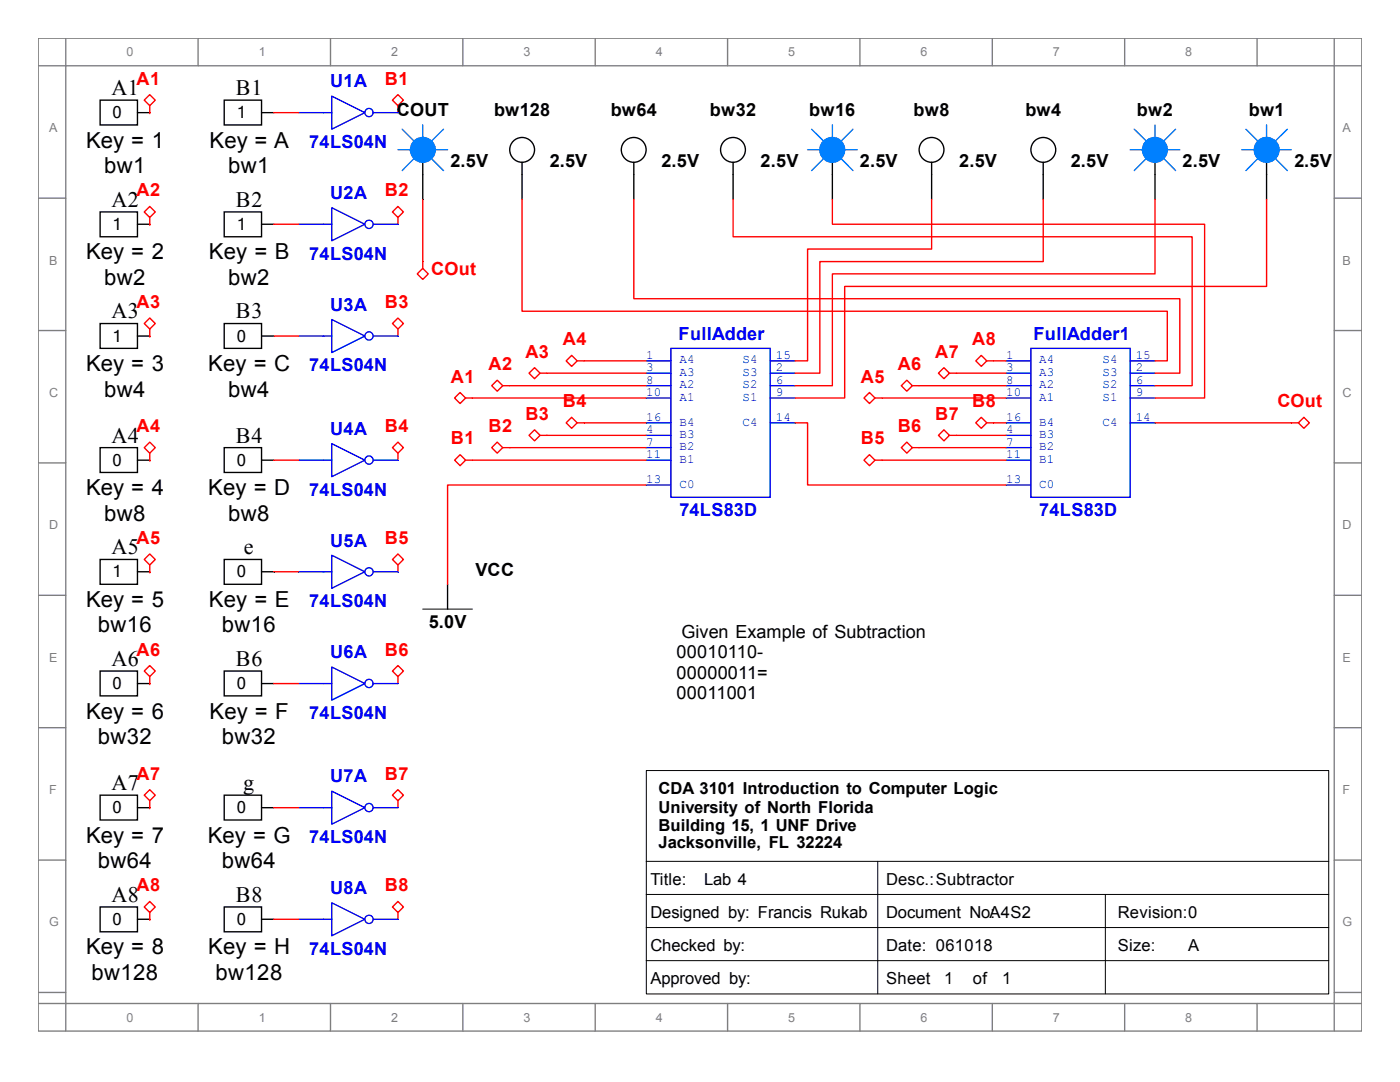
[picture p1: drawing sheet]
<svg xmlns="http://www.w3.org/2000/svg" width="279mm" height="216mm" viewBox="0 0 279 216" stroke-linecap="round" stroke-linejoin="round" font-family="sans-serif">
<g fill="none" stroke="#808080" stroke-width=".28">
<path d="M7.6 7.6h264.2v198.1h-264.2zM7.6 13.1h264.2M13.1 7.6v198.1M39.5 7.6v5.5M66 7.6v5.5M92.4 7.6v5.5M118.8 7.6v5.5M145.2 7.6v5.5M171.6 7.6v5.5M198 7.6v5.5M224.5 7.6v5.5M250.9 7.6v5.5"/>
<path d="M266.3 7.6v198.1M7.6 39.5h5.5M266.3 39.5h5.5M7.6 66h5.5M266.3 66h5.5M7.6 92.4h5.5M266.3 92.4h5.5M7.6 118.8h5.5M266.3 118.8h5.5M7.6 145.2h5.5M266.3 145.2h5.5M7.6 171.6h5.5"/>
<path d="M266.3 171.6h5.5M7.6 198h5.5M266.3 198h5.5M7.6 200.2h264.2M39.5 200.2v5.5M66 200.2v5.5M92.4 200.2v5.5M118.8 200.2v5.5M145.2 200.2v5.5M171.6 200.2v5.5M198 200.2v5.5M224.5 200.2v5.5"/>
<path d="M250.9 200.2v5.5"/>
</g>
<path d="M129 153.8h136.2v44.5h-136.2zM128.9 171.9h136.3M128.9 178.5h136.3M175.2 171.9v26.4M220.6 178.5v19.8M128.9 185.1h136.3M128.9 191.7h136.3" fill="none" stroke="#000" stroke-width=".2"/>
<path d="M133.9 69.5h19.8v29.7h-19.8z" fill="none" stroke="#00f" stroke-width=".28"/>
<path d="M128.9 77h5" fill="none" stroke="#00f" stroke-width=".28"/>
<path d="M128.9 89.3h5" fill="none" stroke="#00f" stroke-width=".28"/>
<path d="M128.9 79.4h5" fill="none" stroke="#00f" stroke-width=".28"/>
<path d="M128.9 96.8h5" fill="none" stroke="#00f" stroke-width=".28"/>
<path d="M128.9 91.8h5" fill="none" stroke="#00f" stroke-width=".28"/>
<path d="M153.7 72h5" fill="none" stroke="#00f" stroke-width=".28"/>
<path d="M153.7 74.5h5" fill="none" stroke="#00f" stroke-width=".28"/>
<path d="M153.7 84.4h5" fill="none" stroke="#00f" stroke-width=".28"/>
<path d="M128.9 72h5" fill="none" stroke="#00f" stroke-width=".28"/>
<path d="M128.9 84.4h5" fill="none" stroke="#00f" stroke-width=".28"/>
<path d="M128.9 74.5h5" fill="none" stroke="#00f" stroke-width=".28"/>
<path d="M128.9 86.9h5" fill="none" stroke="#00f" stroke-width=".28"/>
<path d="M153.7 77h5" fill="none" stroke="#00f" stroke-width=".28"/>
<path d="M153.7 79.4h5" fill="none" stroke="#00f" stroke-width=".28"/>
<g fill="none" stroke="#000" stroke-width=".28">
<path d="M20 20h7.4v4.9h-7.4zM44.7 20h7.5v4.9h-7.5zM27.4 22.5h2.5M52.2 22.5h2.5M20 42.3h7.4v4.9h-7.4zM27.4 44.7h2.5M44.7 42.3h7.5v4.9h-7.5zM52.2 44.7h2.5M20 64.6h7.4v4.9h-7.4zM27.4 67.1h2.5M44.7 64.6h7.5v4.9h-7.5zM52.2 67.1h2.5"/>
<path d="M20 89.3h7.4v5h-7.4zM27.4 91.8h2.5M44.7 89.3h7.5v5h-7.5zM52.2 91.8h2.5M20 111.6h7.4v5h-7.4zM27.4 114.1h2.5M44.7 111.6h7.5v5h-7.5zM52.2 114.1h2.5M20 133.9h7.4v5h-7.4zM27.4 136.4h2.5M44.7 133.9h7.5v5h-7.5zM52.2 136.4h2.5"/>
<path d="M20 158.7h7.4v4.9h-7.4zM44.7 158.7h7.5v4.9h-7.5zM27.4 161.2h2.5M52.2 161.2h2.5M20 181h7.4v4.9h-7.4zM27.4 183.4h2.5M44.7 181h7.5v4.9h-7.5zM52.2 183.4h2.5"/>
</g>
<path d="M28.8 20l1.1-1.1 1.1 1.1-1.1 1.1z" fill="none" stroke="#f00" stroke-width=".28"/>
<path d="M29.9 22.5h.1M29.9 21.1v1.4M28.8 42.3l1.1-1.1 1.1 1.1-1.1 1.1z" fill="none" stroke="#f00" stroke-width=".28"/>
<path d="M29.9 44.7h.1M29.9 43.4v1.3M28.8 64.6l1.1-1.1 1.1 1.1-1.1 1.1z" fill="none" stroke="#f00" stroke-width=".28"/>
<path d="M29.9 67.1h.1M29.9 65.7v1.4M28.8 89.3l1.1-1.1 1.1 1.1-1.1 1.1z" fill="none" stroke="#f00" stroke-width=".28"/>
<path d="M29.9 91.8h.1M29.9 90.4v1.4M28.8 111.6l1.1-1.1 1.1 1.1-1.1 1.1z" fill="none" stroke="#f00" stroke-width=".28"/>
<path d="M29.9 114.1h.1M29.9 112.7v1.4M28.8 133.9l1.1-1.1 1.1 1.1-1.1 1.1z" fill="none" stroke="#f00" stroke-width=".28"/>
<path d="M29.9 136.4h.1M29.9 135v1.4M28.8 158.7l1.1-1.1 1.1 1.1-1.1 1.1z" fill="none" stroke="#f00" stroke-width=".28"/>
<path d="M29.9 159.8v1.4M29.9 161.2h.1M28.8 181l1.1-1.1 1.1 1.1-1.1 1.1z" fill="none" stroke="#f00" stroke-width=".28"/>
<path d="M78.3 20l1.1-1.1 1.1 1.1-1.1 1.1zM29.9 183.4h.1M29.9 182.1v1.3" fill="none" stroke="#f00" stroke-width=".28"/>
<path d="M79.4 21.1v1.4M78.3 42.3l1.1-1.1 1.1 1.1-1.1 1.1z" fill="none" stroke="#f00" stroke-width=".28"/>
<path d="M79.4 43.4v1.3M78.3 64.6l1.1-1.1 1.1 1.1-1.1 1.1z" fill="none" stroke="#f00" stroke-width=".28"/>
<path d="M79.4 65.7v1.4M78.3 89.3l1.1-1.1 1.1 1.1-1.1 1.1z" fill="none" stroke="#f00" stroke-width=".28"/>
<path d="M79.4 90.4v1.4M78.3 111.6l1.1-1.1 1.1 1.1-1.1 1.1z" fill="none" stroke="#f00" stroke-width=".28"/>
<path d="M79.4 112.7v1.4M78.3 133.9l1.1-1.1 1.1 1.1-1.1 1.1z" fill="none" stroke="#f00" stroke-width=".28"/>
<path d="M79.4 135v1.4M78.3 158.7l1.1-1.1 1.1 1.1-1.1 1.1z" fill="none" stroke="#f00" stroke-width=".28"/>
<path d="M79.4 159.8v1.4M78.3 181l1.1-1.1 1.1 1.1-1.1 1.1z" fill="none" stroke="#f00" stroke-width=".28"/>
<path d="M79.4 182.1v1.3" fill="none" stroke="#f00" stroke-width=".28"/>
<path d="M205.7 69.5h19.9v29.7h-19.9z" fill="none" stroke="#00f" stroke-width=".28"/>
<path d="M200.8 77h4.9" fill="none" stroke="#00f" stroke-width=".28"/>
<path d="M200.8 89.3h4.9" fill="none" stroke="#00f" stroke-width=".28"/>
<path d="M200.8 79.4h4.9" fill="none" stroke="#00f" stroke-width=".28"/>
<path d="M200.8 96.8h4.9" fill="none" stroke="#00f" stroke-width=".28"/>
<path d="M200.8 91.8h4.9" fill="none" stroke="#00f" stroke-width=".28"/>
<path d="M225.6 72h4.9" fill="none" stroke="#00f" stroke-width=".28"/>
<path d="M225.6 74.5h4.9" fill="none" stroke="#00f" stroke-width=".28"/>
<path d="M225.6 84.4h4.9" fill="none" stroke="#00f" stroke-width=".28"/>
<path d="M200.8 72h4.9" fill="none" stroke="#00f" stroke-width=".28"/>
<path d="M200.8 84.4h4.9" fill="none" stroke="#00f" stroke-width=".28"/>
<path d="M200.8 74.5h4.9" fill="none" stroke="#00f" stroke-width=".28"/>
<path d="M200.8 86.9h4.9" fill="none" stroke="#00f" stroke-width=".28"/>
<path d="M225.6 77h4.9" fill="none" stroke="#00f" stroke-width=".28"/>
<path d="M225.6 79.4h4.9" fill="none" stroke="#00f" stroke-width=".28"/>
<path d="M91.8 78.3l1.1 1.1-1.1 1.1-1.1-1.1z" fill="none" stroke="#f00" stroke-width=".28"/>
<path d="M92.9 79.4h36M98.1 77l1.1-1.1 1.1 1.1-1.1 1.1z" fill="none" stroke="#f00" stroke-width=".28"/>
<path d="M100.3 77h1.4M106.7 73.4l1.1 1.1-1.1 1.1-1.1-1.1z" fill="none" stroke="#f00" stroke-width=".28"/>
<path d="M101.7 77h27.2M107.8 74.5h21.1M114.1 70.9l1.1 1.1-1.1 1.1-1.1-1.1z" fill="none" stroke="#f00" stroke-width=".28"/>
<path d="M115.2 72h13.7M91.8 90.7l1.1 1.1-1.1 1.1-1.1-1.1z" fill="none" stroke="#f00" stroke-width=".28"/>
<path d="M92.9 91.8h1.4M99.2 88.2l1.1 1.1-1.1 1.1-1.1-1.1z" fill="none" stroke="#f00" stroke-width=".28"/>
<path d="M100.3 89.3h1.4M106.7 85.8l1.1 1.1-1.1 1.1-1.1-1.1z" fill="none" stroke="#f00" stroke-width=".28"/>
<path d="M107.8 86.9h1.3M114.1 83.3l1.1 1.1-1.1 1.1-1.1-1.1z" fill="none" stroke="#f00" stroke-width=".28"/>
<path d="M94.3 91.8h34.6M101.7 89.3h27.2M109.1 86.9h19.8M115.2 84.4h13.7" fill="none" stroke="#f00" stroke-width=".28"/>
<path d="M84.4 121.5h9.9" fill="none" stroke="#000" stroke-width=".2"/>
<path d="M230.5 32.4v2.4M89.3 116.6v4.9" fill="none" stroke="#000" stroke-width=".28"/>
<path d="M225.6 29.9h2.4M226.4 25.8l2.5 2.4M228.9 31.5l-2.5 2.5M230.5 24.9v2.5M232.2 31.5l2.4 2.5M233 29.9h2.5M234.6 25.8l-2.4 2.4" fill="none" stroke="#0080ff" stroke-width=".28"/>
<circle cx="230.5" cy="29.9" r="2.47" fill="#0080ff"/>
<g fill="none" stroke="#0080ff" stroke-width=".28">
<path d="M247.8 29.9h2.5M248.7 25.8l2.4 2.4M251.1 31.5l-2.4 2.5M252.8 24.9v2.5M254.4 31.5l2.5 2.5M255.3 29.9h2.4M256.9 25.8l-2.5 2.4"/>
<circle cx="230.5" cy="29.9" r="2.47"/>
</g>
<path d="M230.5 34.8v5M252.8 32.4v2.4" fill="none" stroke="#000" stroke-width=".28"/>
<circle cx="252.8" cy="29.9" r="2.48" fill="#0080ff"/>
<g fill="none" stroke="#0080ff" stroke-width=".28">
<path d="M161.2 29.9h2.4M162 25.8l2.5 2.4M164.5 31.5l-2.5 2.5M166.1 24.9v2.5M167.8 31.5l2.4 2.5M168.6 29.9h2.5M170.2 25.8l-2.4 2.4"/>
<circle cx="252.8" cy="29.9" r="2.48"/>
</g>
<g fill="none" stroke="#000" stroke-width=".28">
<path d="M166.1 32.4v2.4M185.9 32.4v7.4M208.2 32.4v7.4M252.8 34.8v5"/>
<circle cx="185.9" cy="29.9" r="2.47"/>
<circle cx="208.2" cy="29.9" r="2.48"/>
</g>
<circle cx="166.1" cy="29.9" r="2.47" fill="#0080ff"/>
<g fill="none" stroke="#0080ff" stroke-width=".28">
<path d="M79.4 29.9h2.5M80.3 25.8l2.4 2.4M82.7 31.5l-2.4 2.5M84.4 24.9v2.5M86 31.5l2.5 2.5M86.9 29.9h2.4M88.5 25.8l-2.5 2.4"/>
<circle cx="166.1" cy="29.9" r="2.47"/>
</g>
<g fill="none" stroke="#000" stroke-width=".28">
<path d="M84.4 32.4v2.4M104.2 32.4v7.4M126.5 32.4v7.4M146.3 32.4v7.4M166.1 34.8v5"/>
<circle cx="104.2" cy="29.9" r="2.48"/>
<circle cx="126.5" cy="29.9" r="2.47"/>
<circle cx="146.3" cy="29.9" r="2.47"/>
</g>
<circle cx="84.4" cy="29.9" r="2.48" fill="#0080ff"/>
<circle cx="84.4" cy="29.9" r="2.48" fill="none" stroke="#0080ff" stroke-width=".28"/>
<path d="M84.4 34.8v5" fill="none" stroke="#000" stroke-width=".28"/>
<path d="M260.2 83.3l1.1 1.1-1.1 1.1-1.1-1.1z" fill="none" stroke="#f00" stroke-width=".28"/>
<path d="M83.3 54.7l1.1-1.1 1.1 1.1-1.1 1.1zM230.5 84.4h28.6" fill="none" stroke="#f00" stroke-width=".28"/>
<path d="M84.4 39.8v13.8M185.9 39.8v9.9h-24.7v22.3h-2.5M208.2 39.8v12.4h-44.6v22.3h-4.9M230.5 39.8v14.9h-64.4v22.3h-7.4M252.8 39.8v17.3h-84.2v22.3h-9.9M173.5 78.3l1.1 1.1-1.1 1.1-1.1-1.1zM158.7 84.4h2.5v12.4h39.6" fill="none" stroke="#f00" stroke-width=".28"/>
<path d="M104.2 39.8v22.3h128.8v9.9h-2.5M126.5 39.8v19.8h109v14.9h-5M146.3 39.8v7.4h91.6v29.8h-7.4M166.1 39.8v4.9h74.3v34.7h-9.9M174.6 79.4h26.2M179.9 77l1.1-1.1 1.1 1.1-1.1 1.1z" fill="none" stroke="#f00" stroke-width=".28"/>
<path d="M182.1 77h18.7M187.3 74.5l1.1-1.1 1.1 1.1-1.1 1.1z" fill="none" stroke="#f00" stroke-width=".28"/>
<path d="M189.5 74.5h11.3M194.7 72l1.1-1.1 1.1 1.1-1.1 1.1z" fill="none" stroke="#f00" stroke-width=".28"/>
<path d="M196.9 72h3.9M173.5 90.7l1.1 1.1-1.1 1.1-1.1-1.1z" fill="none" stroke="#f00" stroke-width=".28"/>
<path d="M174.6 91.8h1.4M179.9 89.3l1.1-1.1 1.1 1.1-1.1 1.1z" fill="none" stroke="#f00" stroke-width=".28"/>
<path d="M182.1 89.3h1.3M187.3 86.9l1.1-1.1 1.1 1.1-1.1 1.1z" fill="none" stroke="#f00" stroke-width=".28"/>
<path d="M189.5 86.9h1.4M194.7 84.4l1.1-1.1 1.1 1.1-1.1 1.1z" fill="none" stroke="#f00" stroke-width=".28"/>
<path d="M128.9 96.8h-39.6v19.8M176 91.8h24.8M183.4 89.3h17.4M190.9 86.9h9.9M196.9 84.4h3.9" fill="none" stroke="#f00" stroke-width=".28"/>
<g fill="none" stroke="#00f" stroke-width=".28">
<path d="M66.2 19.2l6.6 3.3-6.6 3.3zM64.6 22.5h1.6"/>
<circle cx="73.6" cy="22.5" r=".82"/>
</g>
<path d="M74.5 22.5h4.9" fill="none" stroke="#00f" stroke-width=".28"/>
<g fill="none" stroke="#00f" stroke-width=".28">
<path d="M59.6 22.5h5M64.6 44.7h1.6M66.2 41.4l6.6 3.3-6.6 3.3z"/>
<circle cx="73.6" cy="44.8" r=".82"/>
</g>
<path d="M54.7 22.5h4.9" fill="none" stroke="#f00" stroke-width=".28"/>
<path d="M74.5 44.7h4.9" fill="none" stroke="#00f" stroke-width=".28"/>
<g fill="none" stroke="#00f" stroke-width=".28">
<path d="M59.6 44.7h5M64.6 67.1h1.6M66.2 63.8l6.6 3.3-6.6 3.3z"/>
<circle cx="73.6" cy="67" r=".82"/>
</g>
<path d="M54.7 44.7h4.9" fill="none" stroke="#f00" stroke-width=".28"/>
<path d="M74.5 67.1h4.9" fill="none" stroke="#00f" stroke-width=".28"/>
<g fill="none" stroke="#00f" stroke-width=".28">
<path d="M59.6 67.1h5M64.6 91.8h1.6M66.2 88.5l6.6 3.3-6.6 3.3z"/>
<circle cx="73.6" cy="91.8" r=".82"/>
</g>
<path d="M54.7 67.1h4.9" fill="none" stroke="#f00" stroke-width=".28"/>
<path d="M74.5 91.8h4.9" fill="none" stroke="#00f" stroke-width=".28"/>
<g fill="none" stroke="#00f" stroke-width=".28">
<path d="M59.6 91.8h5M64.6 114.1h1.6M66.2 110.8l6.6 3.3-6.6 3.3z"/>
<circle cx="73.6" cy="114.1" r=".82"/>
</g>
<path d="M54.7 91.8h4.9" fill="none" stroke="#f00" stroke-width=".28"/>
<path d="M74.5 114.1h4.9" fill="none" stroke="#00f" stroke-width=".28"/>
<g fill="none" stroke="#00f" stroke-width=".28">
<path d="M59.6 114.1h5M64.6 136.4h1.6M66.2 133.1l6.6 3.3-6.6 3.3z"/>
<circle cx="73.6" cy="136.4" r=".82"/>
</g>
<path d="M54.7 114.1h4.9" fill="none" stroke="#f00" stroke-width=".28"/>
<path d="M74.5 136.4h4.9" fill="none" stroke="#00f" stroke-width=".28"/>
<g fill="none" stroke="#00f" stroke-width=".28">
<path d="M59.6 136.4h5M66.2 157.9l6.6 3.3-6.6 3.3zM64.6 161.2h1.6"/>
<circle cx="73.6" cy="161.1" r=".82"/>
</g>
<path d="M54.7 136.4h4.9" fill="none" stroke="#f00" stroke-width=".28"/>
<path d="M74.5 161.2h4.9" fill="none" stroke="#00f" stroke-width=".28"/>
<g fill="none" stroke="#00f" stroke-width=".28">
<path d="M59.6 161.2h5M64.6 183.4h1.6M66.2 180.1l6.6 3.3-6.6 3.3z"/>
<circle cx="73.6" cy="183.4" r=".82"/>
</g>
<path d="M54.7 161.2h4.9" fill="none" stroke="#f00" stroke-width=".28"/>
<path d="M74.5 183.4h4.9" fill="none" stroke="#00f" stroke-width=".28"/>
<path d="M59.6 183.4h5" fill="none" stroke="#00f" stroke-width=".28"/>
<path d="M54.7 183.4h4.9" fill="none" stroke="#f00" stroke-width=".28"/>
<g font-size="4.4">
<text x="22.2" y="19">A1</text>
<text x="47.1" y="19">B1</text>
<text x="17.2" y="29.5">Key = 1</text>
<text x="41.8" y="29.5">Key = A</text>
<text x="20.8" y="34.5">bw1</text>
<text x="45.6" y="34.5">bw1</text>
<text x="22.2" y="41.3">A2</text>
<text x="47.1" y="41.3">B2</text>
<text x="17.2" y="51.8">Key = 2</text>
<text x="41.7" y="51.8">Key = B</text>
<text x="20.8" y="56.9">bw2</text>
<text x="45.6" y="56.9">bw2</text>
<text x="22.2" y="63.5">A3</text>
<text x="47.1" y="63.5">B3</text>
<text x="17.2" y="74">Key = 3</text>
<text x="41.6" y="74">Key = C</text>
<text x="20.8" y="79.1">bw4</text>
<text x="45.6" y="79.1">bw4</text>
<text x="22.2" y="88.3">A4</text>
<text x="47.1" y="88.3">B4</text>
<text x="17.2" y="98.8">Key = 4</text>
<text x="41.6" y="98.8">Key = D</text>
<text x="20.8" y="103.9">bw8</text>
<text x="45.6" y="103.9">bw8</text>
<text x="22.2" y="110.6">A5</text>
<text x="48.7" y="110.6">e</text>
<text x="17.2" y="121.1">Key = 5</text>
<text x="41.7" y="121.1">Key = E</text>
<text x="19.5" y="126.2">bw16</text>
<text x="44.3" y="126.2">bw16</text>
<text x="22.2" y="132.9">A6</text>
<text x="47.1" y="132.9">B6</text>
<text x="17.2" y="143.4">Key = 6</text>
<text x="41.8" y="143.4">Key = F</text>
<text x="19.5" y="148.5">bw32</text>
<text x="44.3" y="148.5">bw32</text>
<text x="22.2" y="157.6">A7</text>
<text x="48.6" y="157.6">g</text>
<text x="17.2" y="168.1">Key = 7</text>
<text x="19.5" y="173.2">bw64</text>
<text x="41.5" y="168.1">Key = G</text>
<text x="44.3" y="173.2">bw64</text>
<text x="22.2" y="180">A8</text>
<text x="47.1" y="180">B8</text>
<text x="17.2" y="190.5">Key = 8</text>
<text x="41.6" y="190.5">Key = H</text>
<text x="18.2" y="195.5">bw128</text>
<text x="43" y="195.5">bw128</text>
</g>
<g font-size="3.6" fill="#f00">
<text x="27.3" y="16.9">A1</text>
<text x="76.8" y="16.9">B1</text>
<text x="27.3" y="39.2">A2</text>
<text x="76.8" y="39.2">B2</text>
<text x="86.1" y="54.9">COut</text>
<text x="27.3" y="61.5">A3</text>
<text x="76.8" y="61.5">B3</text>
<text x="104.9" y="71.4">A3</text>
<text x="112.4" y="68.9">A4</text>
<text x="186.6" y="71.4">A7</text>
<text x="194" y="68.9">A8</text>
<text x="90" y="76.3">A1</text>
<text x="97.5" y="73.8">A2</text>
<text x="171.8" y="76.3">A5</text>
<text x="179.2" y="73.8">A6</text>
<text x="104.9" y="83.7">B3</text>
<text x="112.4" y="81.3">B4</text>
<text x="186.6" y="83.7">B7</text>
<text x="194" y="81.3">B8</text>
<text x="254.9" y="81.3">COut</text>
<text x="27.3" y="86.2">A4</text>
<text x="76.8" y="86.2">B4</text>
<text x="90" y="88.7">B1</text>
<text x="97.5" y="86.2">B2</text>
<text x="171.8" y="88.7">B5</text>
<text x="179.2" y="86.2">B6</text>
<text x="27.3" y="108.5">A5</text>
<text x="76.8" y="108.5">B5</text>
<text x="27.3" y="130.8">A6</text>
<text x="76.8" y="130.8">B6</text>
<text x="27.3" y="155.6">A7</text>
<text x="76.8" y="155.6">B7</text>
<text x="27.3" y="177.8">A8</text>
<text x="76.8" y="177.8">B8</text>
</g>
<g font-size="3.6" fill="#00f">
<text x="65.9" y="17.4">U1A</text>
<text x="61.7" y="29.5">74LS04N</text>
<text x="65.9" y="39.7">U2A</text>
<text x="61.7" y="51.8">74LS04N</text>
<text x="65.9" y="62">U3A</text>
<text x="135.4" y="67.8">FullAdder</text>
<text x="206.2" y="67.8">FullAdder1</text>
<text x="61.7" y="74.1">74LS04N</text>
<text x="65.9" y="86.8">U4A</text>
<text x="61.7" y="98.9">74LS04N</text>
<text x="135.6" y="103">74LS83D</text>
<text x="207.4" y="103">74LS83D</text>
<text x="65.9" y="109.1">U5A</text>
<text x="61.7" y="121.2">74LS04N</text>
<text x="65.9" y="131.4">U6A</text>
<text x="61.7" y="143.5">74LS04N</text>
<text x="65.9" y="156.1">U7A</text>
<text x="61.7" y="168.2">74LS04N</text>
<text x="65.9" y="178.4">U8A</text>
<text x="61.7" y="190.5">74LS04N</text>
</g>
<g font-size="3.6">
<text x="79.2" y="23.2">COUT</text>
<text x="98.6" y="23.2">bw128</text>
<text x="121.9" y="23.2">bw64</text>
<text x="141.7" y="23.2">bw32</text>
<text x="161.5" y="23.2">bw16</text>
<text x="182.3" y="23.2">bw8</text>
<text x="204.7" y="23.2">bw4</text>
<text x="226.9" y="23.2">bw2</text>
<text x="249.3" y="23.2">bw1</text>
<text x="89.9" y="33.4">2.5V</text>
<text x="109.7" y="33.4">2.5V</text>
<text x="132" y="33.4">2.5V</text>
<text x="151.8" y="33.4">2.5V</text>
<text x="171.6" y="33.4">2.5V</text>
<text x="191.4" y="33.4">2.5V</text>
<text x="213.7" y="33.4">2.5V</text>
<text x="236" y="33.4">2.5V</text>
<text x="258.3" y="33.4">2.5V</text>
<text x="94.9" y="114.9">VCC</text>
<text x="85.6" y="125.3">5.0V</text>
<text x="135" y="131.4">00010110-</text>
<text x="136" y="127.2">Given Example of Subtraction</text>
<text x="135" y="135.5">00000011=</text>
<text x="135" y="139.6">00011001</text>
</g>
<g font-size="3.3">
<text x="22.5" y="23.6">0</text>
<text x="47.2" y="23.6">1</text>
<text x="22.5" y="45.9">1</text>
<text x="47.2" y="45.9">1</text>
<text x="22.5" y="68.2">1</text>
<text x="47.2" y="68.2">0</text>
<text x="22.5" y="92.9">0</text>
<text x="47.2" y="92.9">0</text>
<text x="22.5" y="115.2">1</text>
<text x="47.2" y="115.2">0</text>
<text x="22.5" y="137.5">0</text>
<text x="47.2" y="137.5">0</text>
<text x="131.4" y="158.4">CDA 3101 Introduction to Computer Logic</text>
<text x="22.5" y="162.3">0</text>
<text x="47.2" y="162.3">0</text>
<text x="131.4" y="162.2">University of North Florida</text>
<text x="131.4" y="165.8">Building 15, 1 UNF Drive</text>
<text x="131.4" y="169.1">Jacksonville, FL 32224</text>
<text x="129.8" y="176.5">Title:</text>
<text x="140.5" y="176.5">Lab 4</text>
<text x="176.9" y="176.5">Desc.:Subtractor</text>
<text x="22.5" y="184.6">0</text>
<text x="47.2" y="184.6">0</text>
<text x="129.8" y="183.1">Designed by: Francis Rukab</text>
<text x="176.9" y="183.1">Document No:A4S2</text>
<text x="223.1" y="183.1">Revision:0</text>
<text x="129.8" y="189.7">Checked by:</text>
<text x="176.9" y="189.7">Date: 061018</text>
<text x="223.1" y="189.7">Size:</text>
<text x="237.1" y="189.7">A</text>
<text x="129.8" y="196.3">Approved by:</text>
<text x="176.9" y="196.3">Sheet</text>
<text x="188.4" y="196.3">1</text>
<text x="194.2" y="196.3">of</text>
<text x="200" y="196.3">1</text>
</g>
<g font-size="2.5" fill="#808080">
<text x="25.2" y="11.2">0</text>
<text x="51.6" y="11.2">1</text>
<text x="78.1" y="11.2">2</text>
<text x="104.5" y="11.2">3</text>
<text x="130.9" y="11.2">4</text>
<text x="157.3" y="11.2">5</text>
<text x="183.7" y="11.2">6</text>
<text x="210.1" y="11.2">7</text>
<text x="236.6" y="11.2">8</text>
<text x="9.8" y="26.4">A</text>
<text x="267.9" y="26.4">A</text>
<text x="9.8" y="52.8">B</text>
<text x="267.9" y="52.8">B</text>
<text x="9.8" y="79.2">C</text>
<text x="267.9" y="79.2">C</text>
<text x="9.8" y="105.6">D</text>
<text x="267.9" y="105.6">D</text>
<text x="9.8" y="132">E</text>
<text x="267.9" y="132">E</text>
<text x="9.8" y="158.5">F</text>
<text x="267.9" y="158.5">F</text>
<text x="9.8" y="184.9">G</text>
<text x="267.9" y="184.9">G</text>
<text x="25.2" y="203.8">0</text>
<text x="51.6" y="203.8">1</text>
<text x="78.1" y="203.8">2</text>
<text x="104.5" y="203.8">3</text>
<text x="130.9" y="203.8">4</text>
<text x="157.3" y="203.8">5</text>
<text x="183.7" y="203.8">6</text>
<text x="210.1" y="203.8">7</text>
<text x="236.6" y="203.8">8</text>
</g>
<g font-size="2.5" fill="#00f">
<text x="129" y="71.6">1</text>
<text x="154.9" y="71.6">15</text>
<text x="200.8" y="71.6">1</text>
<text x="226.7" y="71.6">15</text>
<text x="129" y="76.5">8</text>
<text x="129" y="74.1">3</text>
<text x="135.6" y="77.5">A2</text>
<text x="135.6" y="72.5">A4</text>
<text x="135.6" y="75">A3</text>
<text x="148.2" y="72.5">S4</text>
<text x="148.2" y="75">S3</text>
<text x="148.2" y="77.5">S2</text>
<text x="154.9" y="74.1">2</text>
<text x="154.9" y="76.5">6</text>
<text x="200.8" y="76.5">8</text>
<text x="200.8" y="74.1">3</text>
<text x="207.4" y="77.5">A2</text>
<text x="207.4" y="72.5">A4</text>
<text x="207.4" y="75">A3</text>
<text x="220" y="72.5">S4</text>
<text x="220" y="75">S3</text>
<text x="220" y="77.5">S2</text>
<text x="226.7" y="74.1">2</text>
<text x="226.7" y="76.5">6</text>
<text x="129" y="79">10</text>
<text x="129" y="84">16</text>
<text x="135.6" y="80">A1</text>
<text x="148.2" y="80">S1</text>
<text x="154.9" y="84">14</text>
<text x="154.9" y="79">9</text>
<text x="200.8" y="79">10</text>
<text x="200.8" y="84">16</text>
<text x="207.4" y="80">A1</text>
<text x="220" y="80">S1</text>
<text x="226.7" y="84">14</text>
<text x="226.7" y="79">9</text>
<text x="129" y="88.9">7</text>
<text x="129" y="86.4">4</text>
<text x="135.6" y="89.9">B2</text>
<text x="135.6" y="84.9">B4</text>
<text x="135.6" y="87.4">B3</text>
<text x="148.2" y="84.9">C4</text>
<text x="200.8" y="88.9">7</text>
<text x="200.8" y="86.4">4</text>
<text x="207.4" y="89.9">B2</text>
<text x="207.4" y="84.9">B4</text>
<text x="207.4" y="87.4">B3</text>
<text x="220" y="84.9">C4</text>
<text x="129" y="91.4">11</text>
<text x="135.6" y="92.3">B1</text>
<text x="200.8" y="91.4">11</text>
<text x="207.4" y="92.3">B1</text>
<text x="129" y="96.4">13</text>
<text x="135.6" y="97.3">C0</text>
<text x="200.8" y="96.4">13</text>
<text x="207.4" y="97.3">C0</text>
</g>
</svg>
